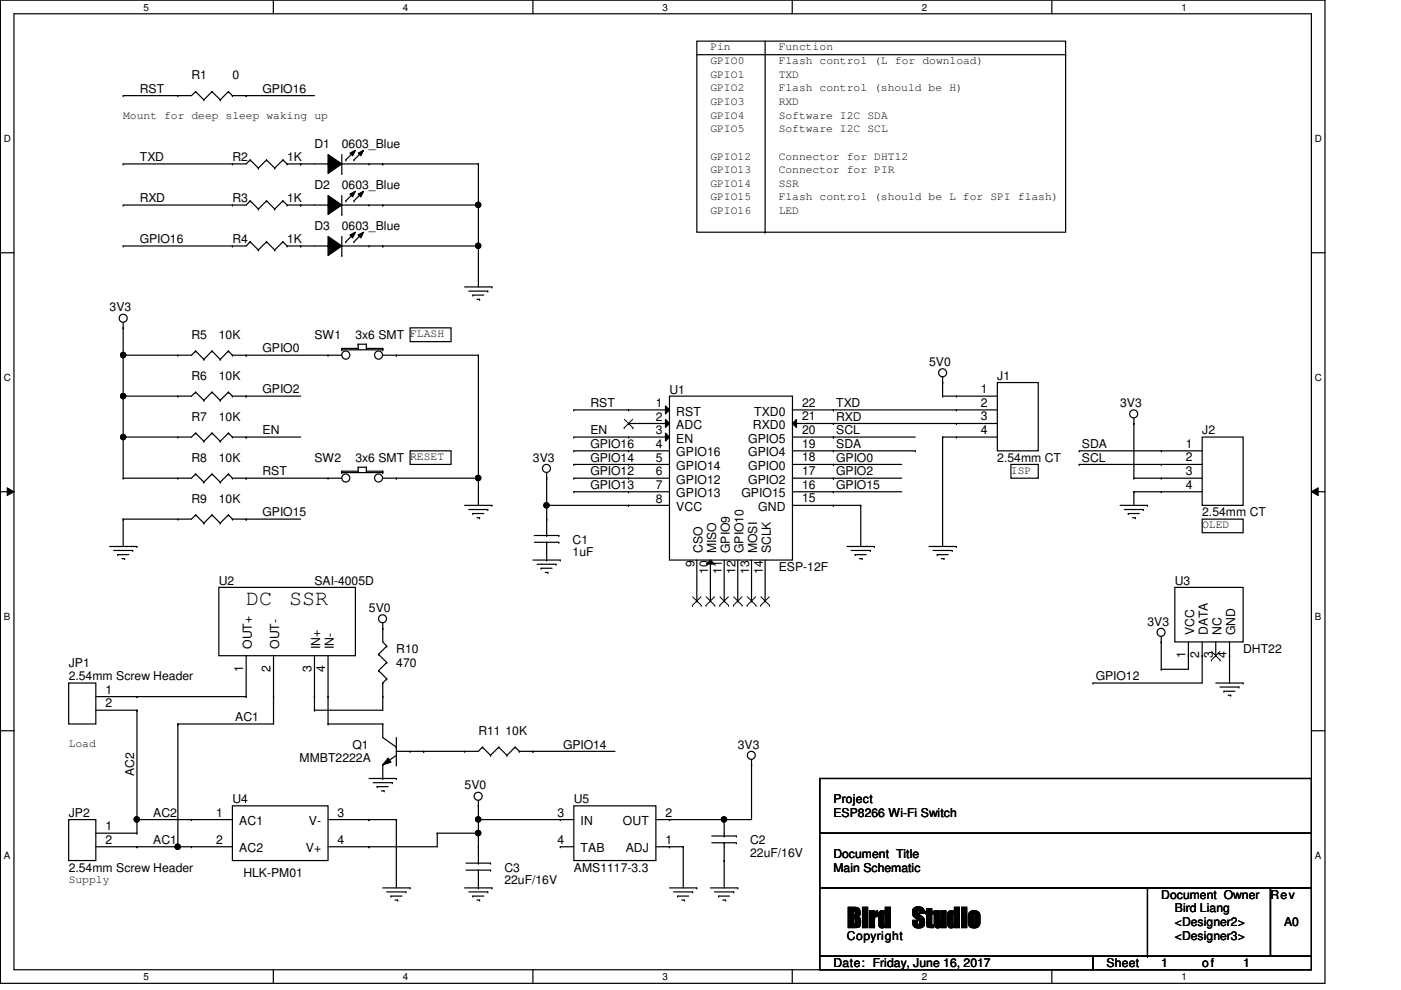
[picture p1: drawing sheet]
<svg xmlns="http://www.w3.org/2000/svg" width="297mm" height="210mm" viewBox="0 0 297 210" stroke-linecap="round" stroke-linejoin="round" font-family="sans-serif">
<path d="M.1 0h280.8v208.5h-280.8zM3 2.9h275v202.7h-275z" fill="none" stroke="#000" stroke-width=".25"/>
<g fill="#fff">
<path d="M30.4 .3h1.2v2.4h-1.2z"/>
<path d="M30.4 205.9h1.2v2.3h-1.2z"/>
</g>
<path d="M58 0v2.9M58 205.6v2.9" fill="none" stroke="#000" stroke-width=".25"/>
<g fill="#fff">
<path d="M85.4 .3h1.2v2.4h-1.2z"/>
<path d="M85.4 205.9h1.2v2.3h-1.2z"/>
</g>
<path d="M113 0v2.9M113 205.6v2.9" fill="none" stroke="#000" stroke-width=".25"/>
<g fill="#fff">
<path d="M140.5 .3h1.1v2.4h-1.1z"/>
<path d="M140.5 205.9h1.1v2.3h-1.1z"/>
</g>
<path d="M168 0v2.9M168 205.6v2.9" fill="none" stroke="#000" stroke-width=".25"/>
<g fill="#fff">
<path d="M195.4 .3h1.2v2.4h-1.2z"/>
<path d="M195.4 205.9h1.2v2.3h-1.2z"/>
</g>
<path d="M223 0v2.9M223 205.6v2.9" fill="none" stroke="#000" stroke-width=".25"/>
<g fill="#fff">
<path d="M250.5 .3h1.1v2.4h-1.1z"/>
<path d="M250.5 205.9h1.1v2.3h-1.1z"/>
<path d="M.8 28.2h1.5v2.4h-1.5z"/>
<path d="M278.8 28.2h1.4v2.4h-1.4z"/>
<path d="M.8 78.9h1.5v2.3h-1.5z"/>
<path d="M278.8 78.9h1.4v2.3h-1.4z"/>
</g>
<path d="M.1 53.6h2.9M278 53.6h2.9" fill="none" stroke="#000" stroke-width=".25"/>
<g fill="#fff">
<path d="M.8 129.6h1.4v2.3h-1.4z"/>
<path d="M278.8 129.6h1.3v2.3h-1.3z"/>
</g>
<path d="M.1 104.3h2.9M278 104.3h2.9" fill="none" stroke="#000" stroke-width=".25"/>
<path d="M1.5 103.4l1.5 .9-1.5 .8zM278 104.3l1.5-.9v1.7z" fill="#000"/>
<path d="M1.5 103.4l1.5 .9-1.5 .8zM278 104.3l1.5-.9v1.7z" fill="none" stroke="#000" stroke-width=".21"/>
<g fill="#fff">
<path d="M.8 180.3h1.4v2.3h-1.4z"/>
<path d="M278.8 180.3h1.3v2.3h-1.3z"/>
</g>
<g fill="none" stroke="#000" stroke-width=".25">
<path d="M41.5 19.4h.1M41.5 19.4l-.9 .9h-14.5M41.5 19.4l1.7 1.8M45 19.4h.1M45 19.4l-1.8 1.8M45 19.4l1.7 1.8M48.4 19.4h.1M48.4 19.4l-1.7 1.8M48.4 19.4l.9 .9M147.7 8.7h78.2v40.5h-78.2zM147.7 11.6h78.2M162.2 8.7v40.5"/>
<path d="M225.9 11.6h.1M26.1 20.3h.1M26.1 34.8h.1M37.7 20.3h.1M43.2 21.2h.1M46.7 21.2h.1M49.3 20.3h.1M49.3 34.8h.1M49.3 20.3h17.4M52.2 20.3h.1M53 33.9h.1M53 33.9l-.8 .9h-26.1"/>
<path d="M53 33.9l1.8 1.7M54.8 35.6h.1M56.5 33.9h.1M56.5 33.9l-1.7 1.7M56.5 33.9l1.7 1.7M58.2 35.6h.1M60 33.9h.1M60 33.9l-1.8 1.7M60 33.9l.9 .9M60.9 34.8h.1M60.9 34.8h8.7M63.8 34.8h.1"/>
<path d="M69.6 32.8l2.9 2-2.9 2zM69.6 34.8h.1M72.5 36.8h.1M72.5 34.8h28.9M72.5 32.8v4M73.3 33.9h.1M74.2 32.5l1.1-.6-.5 1.1zM75.1 33.9h.1M75.1 32.2l-1.8 1.7M75.9 32.5l1.2-.6-.6 1.1zM76.8 32.2l-1.7 1.7M78.2 34.8h.1"/>
<path d="M81.1 34.8h.1M101.4 34.8h.1M101.4 34.8v26M26.1 52.2h.1M26.1 43.5h.1M49.3 52.2h.1M49.3 43.5h.1M53 51.3h.1M53 42.6h.1M53 51.3l-.8 .9h-26.1M53 42.6l-.8 .9h-26.1M53 51.3l1.8 1.7"/>
<path d="M53 42.6l1.8 1.7M54.8 53h.1M54.8 44.3h.1M56.5 51.3h.1M56.5 42.6h.1M56.5 51.3l-1.7 1.7M56.5 51.3l1.7 1.7M56.5 42.6l-1.7 1.7M56.5 42.6l1.7 1.7M58.2 53h.1M58.2 44.3h.1M60 51.3h.1"/>
<path d="M60 42.6h.1M60 51.3l-1.8 1.7M60 51.3l.9 .9M60 42.6l-1.8 1.7M60 42.6l.9 .9M60.9 52.2h.1M60.9 43.5h.1M60.9 52.2h8.7M60.9 43.5h8.7M63.8 43.5h.1M63.8 52.2h.1M69.6 41.4l2.9 2.1-2.9 2z"/>
<path d="M69.6 50.1l2.9 2.1-2.9 2zM69.6 43.5h.1M69.6 52.2h.1M72.5 45.5h.1M72.5 54.2h.1M72.5 52.2h28.9M72.5 43.5h28.9M72.5 41.4v4.1M72.5 50.1v4.1M73.3 42.6h.1M73.3 51.3h.1M74.2 41.1l1.1-.5-.5 1.1z"/>
<path d="M74.2 49.8l1.1-.6-.5 1.2zM75.1 42.6h.1M75.1 51.3h.1M75.1 40.9l-1.8 1.7M75.1 49.5l-1.8 1.8M75.9 41.1l1.2-.5-.6 1.1zM75.9 49.8l1.2-.6-.6 1.2zM76.8 40.9l-1.7 1.7M76.8 49.5l-1.7 1.8M78.2 43.5h.1M78.2 52.2h.1M81.1 52.2h.1"/>
<path d="M81.1 43.5h.1M101.4 52.2h.1M162.2 49.2h.1M26.1 69.5h.1M26.1 75.3h.1M26.1 68.4v33M37.7 75.3h.1M41.5 74.4h.1M41.5 74.4l-.9 .9h-14.5M41.5 74.4l1.7 1.8M43.2 76.2h.1M45 74.4h.1"/>
<path d="M45 74.4l-1.8 1.8M45 74.4l1.7 1.8M46.7 76.2h.1M48.4 74.4h.1M48.4 74.4l-1.7 1.8M48.4 74.4l.9 .9M49.3 75.3h.1M49.3 75.3h23.2M52.2 75.3h.1M69.6 75.3h.1M72.5 73.9h.1M72.5 74.2h.1"/>
<path d="M72.5 73.9v.3M72.5 74.2h8.6M72.5 73.9h3.4M75.9 73h.1M75.9 73.9h.1M75.9 73h1.8M75.9 73v.9M77.7 73.9h.1M77.7 73h.1M77.7 73.9h3.4M77.7 73v.9M81.1 74.2h.1"/>
<path d="M81.1 73.9h.1M81.1 75.3h20.3M81.1 73.9v.3M84 75.3h.1M86.9 69.5h8.7v2.9h-8.7zM98.5 60.8h5.8M99.4 61.7h4M100.2 62.6h.1M100.2 62.6h2.4M101.1 63.5h.6M101.4 75.3h.1M101.4 75.3v31.8"/>
<path d="M101.7 63.5h.1M103.4 61.7h.1M104.3 60.8h.1M199.9 79.9v4.1M26.1 92.7h.1M26.1 84h.1M37.7 84h.1M37.7 92.7h.1M41.5 83.1h.1M41.5 91.8h.1M41.5 91.8l-.9 .9h-14.5M41.5 83.1l-.9 .9h-14.5"/>
<path d="M41.5 83.1l1.7 1.8M41.5 91.8l1.7 1.8M43.2 84.9h.1M43.2 93.6h.1M45 83.1h.1M45 91.8h.1M45 83.1l-1.8 1.8M45 83.1l1.7 1.8M45 91.8l-1.8 1.8M45 91.8l1.7 1.8M46.7 84.9h.1M46.7 93.6h.1"/>
<path d="M48.4 83.1h.1M48.4 91.8h.1M48.4 83.1l-1.7 1.8M48.4 83.1l.9 .9M48.4 91.8l-1.7 1.8M48.4 91.8l.9 .9M49.3 84h.1M49.3 92.7h.1M49.3 92.7h14.5M49.3 84h14.5M52.2 84h.1M52.2 92.7h.1"/>
<path d="M72.5 99.9h.1M72.5 99.9v.3M72.5 99.9h3.4M75.9 99.1h.1M75.9 99.9h.1M75.9 99.1v.8M75.9 99.1h1.8M77.7 99.9h.1M77.7 99.1h.1M77.7 99.1v.8M77.7 99.9h3.4M81.1 99.9h.1"/>
<path d="M81.1 99.9v.3M86.9 95.6h8.7v2.9h-8.7zM121.7 86.9h.1M121.7 92.7h.1M121.7 95.6h.1M121.7 98.5h.1M121.7 95.6h20.2M121.7 98.5h20.2M121.7 86.9h20.2M121.7 92.7h20.2M133.3 86.9h.1M133.3 89.8h.1"/>
<path d="M133.3 92.7h.1M133.3 98.5h.1M133.3 95.6h.1M133.3 89.8h8.6M141.1 86.1l.8 .8-.8 .9zM141.1 88.9l.8 .9-.8 .8zM141.1 91.8l.8 .9-.8 .8zM141.9 84h26.1v34.7h-26.1zM168 89.8l.9-.9v1.7zM168 95.6h26.1M168 98.5h23.2M168 86.9h43.5"/>
<path d="M168 92.7h26.1M168 89.8h43.5M176.7 98.5h.1M176.7 86.9h.1M176.7 89.8h.1M176.7 92.7h.1M176.7 95.6h.1M194.1 95.6h.1M199.9 84h.1M199.9 81.1h.1M199.9 92.7h.1M199.9 92.7h11.6"/>
<path d="M199.9 84h11.6M199.9 92.7v23.2M202.8 84h.1M202.8 86.9h.1M202.8 89.8h.1M202.8 92.7h.1M211.5 81.1h8.6v14.5h-8.6zM214.3 98.5h5.8v2.9h-5.8zM228.8 95.6h.1M228.8 98.5h.1M228.8 95.6h26.1M228.8 98.5h26.1"/>
<path d="M240.4 89.8h.1M240.4 88.6v12.8M246.2 95.6h.1M246.2 98.5h.1M254.9 92.7h8.7v14.4h-8.7zM23.2 115.9h5.8M24.1 116.7h4M25 117.6h.1M25 117.6h2.3M25.8 118.4h.6M26.1 101.4h.1M26.1 110.1h.1"/>
<path d="M26.1 110.1v5.8M26.4 118.4h.1M28.1 116.7h.1M29 115.9h.1M37.7 110.1h.1M37.7 101.4h.1M41.5 109.2h.1M41.5 100.5h.1M41.5 100.5l-.9 .9h-14.5M41.5 109.2l-.9 .9h-14.5M41.5 109.2l1.7 1.7M41.5 100.5l1.7 1.7"/>
<path d="M43.2 110.9h.1M43.2 102.2h.1M45 109.2h.1M45 100.5h.1M45 109.2l-1.8 1.7M45 109.2l1.7 1.7M45 100.5l-1.8 1.7M45 100.5l1.7 1.7M46.7 110.9h.1M46.7 102.2h.1M48.4 109.2h.1M48.4 100.5h.1"/>
<path d="M48.4 109.2l-1.7 1.7M48.4 109.2l.9 .9M48.4 100.5l-1.7 1.7M48.4 100.5l.9 .9M49.3 110.1h.1M49.3 101.4h.1M49.3 101.4h23.2M49.3 110.1h14.5M52.2 101.4h.1M52.2 110.1h.1M69.6 101.4h.1M72.5 100.2h.1"/>
<path d="M72.5 100.2h8.6M81.1 100.2h.1M81.1 101.4h20.3M84 101.4h.1M98.5 107.1h5.8M99.4 108h4M100.2 108.9h.1M100.2 108.9h2.4M101.1 109.8h.6M101.4 101.4h.1M101.7 109.8h.1M103.4 108h.1"/>
<path d="M104.3 107.1h.1M113 118.7h5.8M113.3 115h5.2M113.3 113.5h5.2M113.9 119.6h4M115.9 107.1h.1M115.9 110.1h.1M115.9 101.4h.1M115.9 113.5h.1M115.9 115h.1M115.9 118.7h.1M115.9 107.1h26"/>
<path d="M115.9 100.2v13.3M115.9 115v3.7M117.9 119.6h.1M118.5 115h.1M118.5 113.5h.1M118.8 118.7h.1M121.7 101.4h.1M121.7 104.3h.1M121.7 101.4h20.2M121.7 104.3h20.2M133.3 107.1h.1M133.3 101.4h.1"/>
<path d="M133.3 104.3h.1M147.7 118.7v8.7M149.8 119.6l.8-.9 .9 .9zM150.6 118.7v8.7M153.5 118.7v8.7M156.4 118.7v8.7M159.3 118.7v8.7M162.2 118.7v8.7M168 107.1h14.5M168 101.4h23.2M168 104.3h23.2M176.7 107.1h.1"/>
<path d="M176.7 101.4h.1M176.7 104.3h.1M179.6 115.9h5.8M180.5 116.7h4M181.3 117.6h.1M181.3 117.6h2.3M182.2 118.4h.6M182.5 107.1h.1M182.5 107.1v8.8M182.8 118.4h.1M184.5 116.7h.1M185.4 115.9h.1"/>
<path d="M197 115.9h5.8M197.8 116.7h4.1M198.7 117.6h.1M198.7 117.6h2.3M199.6 118.4h.5M200.1 118.4h.1M201.9 116.7h.1M202.8 115.9h.1M237.5 107.1h5.8M238.4 108h4M239.2 108.9h.1M239.2 108.9h2.4"/>
<path d="M240.1 109.8h.6M240.4 104.3h.1M240.4 101.4h.1M240.4 101.4h14.5M240.4 104.3h14.5M240.4 104.3v2.8M240.7 109.8h.1M242.4 108h.1M243.3 107.1h.1M246.2 101.4h.1M246.2 104.3h.1M254.9 110.1h8.7v2.8h-8.7z"/>
<path d="M46.4 124.5h28.9v14.5h-28.9zM52.2 139v8.7M58 139v14.5h-20.3M66.7 139v11.6M69.6 139v14.5M80.3 138.7h.1M80.3 138.7l1.7 1.8M81.1 133.2h.1M81.1 132.1v4l.9 .9M82 137h.1M82 137l-1.7 1.7M114.7 120.5h.1"/>
<path d="M114.7 120.5h2.3M115.6 121.4h.6M116.2 121.4h.1M147.7 127.4h.1M150.6 127.4h.1M153.5 127.4h.1M156.4 127.4h.1M159.3 127.4h.1M162.2 127.4h.1M246.2 136.1h.1M246.2 135v6.9M249.1 124.5h14.5v11.6h-14.5z"/>
<path d="M252 139h.1M252 136.1v5.8h-5.8M254.9 139h.1M254.9 136.1v8.7h-23.2M257.8 139h.1M257.8 136.1v2.9M260.7 139h.1M260.7 136.1v8.7M.1 154.9h2.9M14.6 144.8h5.7v8.7h-5.7zM20.3 147.7h31.9M20.3 150.6h8.7"/>
<path d="M29 147.7h.1M29 150.6h.1M29 150.6v26.1M37.7 153.5h.1M37.7 153.5v26M52.2 147.7h.1M58 147.7h.1M66.7 147.7h.1M66.7 150.6h.1M69.6 147.7h.1M69.6 153.5h.1M69.6 153.5h11.5"/>
<path d="M80.3 142.2h.1M80.3 142.2l1.7 1.7M81.1 147.7h.1M81.1 144.8h.1M81.1 153.5h.1M81.1 144.8v5.8h-14.4M81.1 153.5v2.9l2.9 2M82 140.5h.1M82 143.9h.1M82 140.5l-1.7 1.7M82 143.9l-.9 .9M84 158.4h.1"/>
<path d="M84 156.4v5.8M86.9 159.3h.1M89.8 159.3h.1M98.5 159.3h.1M102.3 158.4h.1M102.3 158.4l-.9 .9h-17.4M102.3 158.4l1.7 1.7M105.7 158.4h.1M105.7 158.4l-1.7 1.7M105.7 158.4l1.8 1.7M109.2 158.4h.1M109.2 158.4l-1.7 1.7"/>
<path d="M109.2 158.4l.9 .9M110.1 159.3h.1M110.1 159.3h20.3M113 159.3h.1M231.7 144.8h.1M246.2 141.9h.1M257.8 144.8h5.8M258.7 145.7h4M259.5 146.6h.1M259.5 146.6h2.3M260.4 147.4h.5M260.9 147.4h.1"/>
<path d="M262.7 145.7h.1M263.6 144.8h.1M278 154.9h2.9M14.6 173.8h5.7v8.7h-5.7zM20.3 179.5h29M20.3 176.7h8.7M29 179.5h.1M29 173.8h.1M29 176.7h.1M29 173.8h20.3M37.7 179.5h.1M40.6 173.8h.1"/>
<path d="M40.6 179.5h.1M49.3 170.9h20.3v11.6h-20.3zM69.6 173.8h14.4M78.2 173.8h.1M78.2 179.5h.1M78.2 165.1h5.8M79.1 165.9h4.1M80 166.8h.1M80 166.8h2.3M80.9 167.7h.5M81.1 162.2h.1M81.1 165.1h.1"/>
<path d="M81.1 162.2v2.9M81.4 167.7h.1M82.3 160.7l.6 .9-1.8 .6zM83.2 165.9h.1M84 173.8h.1M84 165.1h.1M84 162.2h.1M84 173.8v14.5M84 160.1l-2.9 2.1M92.7 176.7h.1M92.7 176.7v2.8h-23.1M92.7 176.7h8.7"/>
<path d="M101.4 170.9h.1M101.4 173.8h.1M101.4 176.7h.1M101.4 179.5h.1M101.4 173.8h20.3M101.4 169.7v13.3M104 160.1h.1M107.5 160.1h.1M118.8 173.8h.1M118.8 179.5h.1M118.8 179.5h2.9M121.7 170.9h17.4v11.6h-17.4z"/>
<path d="M139.1 179.5h5.8M141.9 179.5h.1M141.9 173.8h.1M144.9 179.5h.1M144.9 179.5v8.8M150.9 178.7h5.2M150.9 177.2h5.2M153.5 173.8h.1M153.5 177.2h.1M153.5 178.7h.1M153.5 173.8v3.4M153.5 178.7v9.6"/>
<path d="M156.1 178.7h.1M156.1 177.2h.1M159.3 162.2h.1M159.3 161v12.8h-20.2M173.8 176.7h104.2v11.6h-104.2zM173.8 165.1h104.2v11.6h-104.2zM81.1 188.3h5.8M82 189.1h4.1M82.9 190h.1M82.9 190h2.3M83.7 190.8h.6M84.3 190.8h.1"/>
<path d="M86.1 189.1h.1M86.9 188.3h.1M98.5 188.3h5.8M98.8 184.5h5.2M98.8 183h5.2M99.4 189.1h4M100.2 190h.1M100.2 190h2.4M101.1 190.8h.6M101.4 183h.1M101.4 184.5h.1M101.4 188.3h.1"/>
<path d="M101.4 184.5v3.8M101.7 190.8h.1M103.4 189.1h.1M104 184.5h.1M104 183h.1M104.3 188.3h.1M141.9 188.3h5.8M142.8 189.1h4.1M143.7 190h.1M143.7 190h2.3M144.6 190.8h.5M145.1 190.8h.1"/>
<path d="M146.9 189.1h.1M147.7 188.3h.1M150.6 188.3h5.8M151.5 189.1h4.1M152.4 190h.1M152.4 190h2.3M153.2 190.8h.6M153.5 182.5h.1M153.8 190.8h.1M155.6 189.1h.1M156.4 188.3h.1M173.8 188.3h95.6v14.4h-95.6z"/>
<path d="M243.3 188.3v14.4M269.4 188.3h8.6v14.4h-8.6zM173.8 202.7h57.9v2.9h-57.9zM231.7 202.7h46.3v2.9h-46.3zM243.3 202.7h.1"/>
<circle cx="101.4" cy="52.1" r=".56"/>
<circle cx="101.4" cy="43.4" r=".56"/>
<circle cx="26.1" cy="75.3" r=".56"/>
<circle cx="26.1" cy="67.5" r=".85"/>
<circle cx="73.3" cy="75.3" r=".86"/>
<circle cx="80.2" cy="75.3" r=".86"/>
<circle cx="199.8" cy="79" r=".85"/>
<circle cx="26.1" cy="92.7" r=".56"/>
<circle cx="26.1" cy="84" r=".56"/>
<circle cx="115.9" cy="99.3" r=".85"/>
<circle cx="240.4" cy="87.8" r=".85"/>
<circle cx="73.3" cy="101.3" r=".85"/>
<circle cx="80.3" cy="101.3" r=".85"/>
<circle cx="101.4" cy="101.3" r=".56"/>
<circle cx="115.9" cy="107.1" r=".56"/>
<circle cx="81.1" cy="131.2" r=".85"/>
<circle cx="246.2" cy="134.1" r=".85"/>
<circle cx="29" cy="173.7" r=".56"/>
<circle cx="37.7" cy="179.5" r=".56"/>
<circle cx="101.4" cy="176.6" r=".56"/>
<circle cx="101.4" cy="173.7" r=".56"/>
<circle cx="101.4" cy="168.8" r=".85"/>
<circle cx="153.5" cy="173.7" r=".56"/>
<circle cx="159.3" cy="160.1" r=".85"/>
</g>
<g fill="#000">
<path d="M141.1 86.1l.8 .8-.8 .9zM141.1 88.9l.8 .9-.8 .8zM141.1 91.8l.8 .9-.8 .8zM168 89.8l.9-.9v1.7zM149.8 119.6l.8-.9 .9 .9zM82.3 160.7l.6 .9-1.8 .6z"/>
<path d="M69.6 32.8l2.9 2-2.9 2z" fill-rule="evenodd"/>
<path d="M74.2 32.5l1.1-.6-.5 1.1z" fill-rule="evenodd"/>
<path d="M75.9 32.5l1.2-.6-.6 1.1z" fill-rule="evenodd"/>
<path d="M69.6 41.4l2.9 2.1-2.9 2z" fill-rule="evenodd"/>
<path d="M69.6 50.1l2.9 2.1-2.9 2z" fill-rule="evenodd"/>
<path d="M74.2 41.1l1.1-.5-.5 1.1z" fill-rule="evenodd"/>
<path d="M74.2 49.8l1.1-.6-.5 1.2z" fill-rule="evenodd"/>
<path d="M75.9 41.1l1.2-.5-.6 1.1z" fill-rule="evenodd"/>
<path d="M75.9 49.8l1.2-.6-.6 1.2z" fill-rule="evenodd"/>
<circle cx="101.4" cy="52.1" r=".56"/>
<circle cx="101.4" cy="43.4" r=".56"/>
<circle cx="26.1" cy="75.3" r=".56"/>
<circle cx="26.1" cy="92.7" r=".56"/>
<circle cx="26.1" cy="84" r=".56"/>
<circle cx="101.4" cy="101.3" r=".56"/>
<circle cx="115.9" cy="107.1" r=".56"/>
<circle cx="29" cy="173.7" r=".56"/>
<circle cx="37.7" cy="179.5" r=".56"/>
<circle cx="101.4" cy="176.6" r=".56"/>
<circle cx="101.4" cy="173.7" r=".56"/>
<circle cx="153.5" cy="173.7" r=".56"/>
</g>
<g fill="none" stroke="#000" stroke-width=".21">
<path d="M132.3 90.7h.1M132.4 88.9l1.8 1.8M134.2 88.9l-1.9 1.8M134.2 90.7h.1M146.8 128.4h.1M146.9 126.5l1.8 1.9M148.6 126.5l-1.8 1.9M148.7 128.4h.1M149.7 128.4h.1M149.7 126.5l1.8 1.9M151.5 126.5l-1.8 1.9M151.5 128.4h.1"/>
<path d="M152.6 128.4h.1M152.7 126.5l1.8 1.9M154.4 126.5l-1.8 1.9M154.5 128.4h.1M155.5 128.4h.1M155.5 126.5l1.8 1.9M157.3 126.5l-1.8 1.9M157.3 128.4h.1M158.4 128.4h.1M158.5 126.5l1.8 1.9M160.2 126.5l-1.8 1.9M160.3 128.4h.1"/>
<path d="M161.3 128.4h.1M161.3 126.5l1.8 1.9M163.1 126.5l-1.8 1.9M163.1 128.4h.1M256.8 140h.1M256.9 138.1l1.8 1.9M258.7 138.1l-1.9 1.9M258.7 140h.1"/>
</g>
<g font-size="5.5">
<text x="179.6" y="196.7">Bird</text>
<text x="193.3" y="196.7">Studio</text>
</g>
<g font-size="4.6">
<text x="52.2" y="128.2">DC</text>
<text x="61.3" y="128.2">SSR</text>
</g>
<g font-size="2.6">
<text x="40.6" y="16.8">R1</text>
<text x="49.3" y="16.8">0</text>
<text x="29.6" y="19.7">RST</text>
<text x="55.7" y="19.7">GPIO16</text>
<text x="29.6" y="34.2">TXD</text>
<text x="49.3" y="34.2">R2</text>
<text x="60.9" y="34.2">1K</text>
<text x="66.7" y="31.3">D1</text>
<text x="72.5" y="31.3">0603_Blue</text>
<text x="66.7" y="40">D2</text>
<text x="72.5" y="40">0603_Blue</text>
<text x="29.6" y="42.9">RXD</text>
<text x="49.3" y="42.9">R3</text>
<text x="60.9" y="42.9">1K</text>
<text x="29.6" y="51.6">GPIO16</text>
<text x="49.3" y="51.6">R4</text>
<text x="60.9" y="51.6">1K</text>
<text x="66.7" y="48.7">D3</text>
<text x="72.5" y="48.7">0603_Blue</text>
<text x="23.2" y="66">3V3</text>
<text x="40.6" y="71.8">R5</text>
<text x="46.4" y="71.8">10K</text>
<text x="66.7" y="71.8">SW1</text>
<text x="75.4" y="71.8">3x6 SMT</text>
<text x="55.7" y="74.7">GPIO0</text>
<text x="197" y="77.6">5V0</text>
<text x="40.6" y="80.5">R6</text>
<text x="46.4" y="80.5">10K</text>
<text x="55.7" y="83.4">GPIO2</text>
<text x="141.9" y="83.4">U1</text>
<text x="208" y="83.4">1</text>
<text x="211.5" y="80.5">J1</text>
<text x="40.6" y="89.2">R7</text>
<text x="46.4" y="89.2">10K</text>
<text x="125.2" y="86.3">RST</text>
<text x="139.1" y="86.3">1</text>
<text x="139.1" y="89.2">2</text>
<text x="143.4" y="88.1">RST</text>
<text x="159.9" y="88.1">TXD0</text>
<text x="170" y="86.3">22</text>
<text x="170" y="89.2">21</text>
<text x="177.3" y="86.3">TXD</text>
<text x="177.3" y="89.2">RXD</text>
<text x="208" y="86.3">2</text>
<text x="208" y="89.2">3</text>
<text x="237.5" y="86.3">3V3</text>
<text x="55.7" y="92.1">EN</text>
<text x="125.2" y="92.1">EN</text>
<text x="125.2" y="95">GPIO16</text>
<text x="139.1" y="92.1">3</text>
<text x="139.1" y="95">4</text>
<text x="143.4" y="91">ADC</text>
<text x="143.4" y="93.9">EN</text>
<text x="158.6" y="93.9">GPIO5</text>
<text x="159.6" y="91">RXD0</text>
<text x="170" y="95">19</text>
<text x="170" y="92">20</text>
<text x="177.3" y="95">SDA</text>
<text x="177.3" y="92.1">SCL</text>
<text x="208" y="92">4</text>
<text x="229.4" y="95">SDA</text>
<text x="251.4" y="95">1</text>
<text x="254.9" y="92.1">J2</text>
<text x="40.6" y="97.9">R8</text>
<text x="46.4" y="97.9">10K</text>
<text x="55.7" y="100.8">RST</text>
<text x="66.7" y="97.9">SW2</text>
<text x="75.4" y="97.9">3x6 SMT</text>
<text x="113" y="97.9">3V3</text>
<text x="125.2" y="97.9">GPIO14</text>
<text x="125.2" y="100.8">GPIO12</text>
<text x="139.1" y="97.9">5</text>
<text x="139.1" y="100.8">6</text>
<text x="143.4" y="99.7">GPIO14</text>
<text x="143.4" y="96.8">GPIO16</text>
<text x="158.6" y="99.7">GPIO0</text>
<text x="158.6" y="96.8">GPIO4</text>
<text x="170" y="100.8">17</text>
<text x="170" y="97.8">18</text>
<text x="177.3" y="100.8">GPIO2</text>
<text x="177.3" y="97.9">GPIO0</text>
<text x="211.5" y="97.9">2.54mm CT</text>
<text x="229.4" y="97.9">SCL</text>
<text x="251.4" y="97.8">2</text>
<text x="251.4" y="100.8">3</text>
<text x="40.6" y="106.6">R9</text>
<text x="46.4" y="106.6">10K</text>
<text x="125.2" y="103.7">GPIO13</text>
<text x="139.1" y="103.7">7</text>
<text x="139.1" y="106.6">8</text>
<text x="143.4" y="102.6">GPIO12</text>
<text x="143.4" y="105.5">GPIO13</text>
<text x="157.2" y="105.5">GPIO15</text>
<text x="158.6" y="102.6">GPIO2</text>
<text x="170" y="103.6">16</text>
<text x="170" y="106.5">15</text>
<text x="177.3" y="103.7">GPIO15</text>
<text x="251.4" y="103.6">4</text>
<text x="55.7" y="109.5">GPIO15</text>
<text x="143.4" y="108.3">VCC</text>
<text x="160.7" y="108.3">GND</text>
<text x="254.9" y="109.5">2.54mm CT</text>
<text x="121.4" y="115.3">C1</text>
<text x="121.4" y="117.9">1uF</text>
<text x="149" y="117.3" transform="rotate(-90 149 117.3)">CSO</text>
<text x="151.8" y="117.3" transform="rotate(-90 151.8 117.3)">MISO</text>
<text x="154.8" y="117.3" transform="rotate(-90 154.8 117.3)">GPIO9</text>
<text x="157.6" y="117.3" transform="rotate(-90 157.6 117.3)">GPIO10</text>
<text x="160.6" y="117.3" transform="rotate(-90 160.6 117.3)">MOSI</text>
<text x="163.4" y="117.3" transform="rotate(-90 163.4 117.3)">SCLK</text>
<text x="46.4" y="124">U2</text>
<text x="66.7" y="124">SAI-4005D</text>
<text x="147.3" y="120.2" transform="rotate(-90 147.3 120.2)">9</text>
<text x="150.2" y="121.6" transform="rotate(-90 150.2 121.6)">10</text>
<text x="153" y="121.6" transform="rotate(-90 153 121.6)">11</text>
<text x="156" y="121.6" transform="rotate(-90 156 121.6)">12</text>
<text x="158.8" y="121.6" transform="rotate(-90 158.8 121.6)">13</text>
<text x="161.8" y="121.6" transform="rotate(-90 161.8 121.6)">14</text>
<text x="165.1" y="121.1">ESP-12F</text>
<text x="249.1" y="124">U3</text>
<text x="78.2" y="129.8">5V0</text>
<text x="53.4" y="137.6" transform="rotate(-90 53.4 137.6)">OUT+</text>
<text x="59.2" y="137.6" transform="rotate(-90 59.2 137.6)">OUT-</text>
<text x="67.9" y="137.6" transform="rotate(-90 67.9 137.6)">IN+</text>
<text x="70.8" y="137.6" transform="rotate(-90 70.8 137.6)">IN-</text>
<text x="243.3" y="132.7">3V3</text>
<text x="253.2" y="134.7" transform="rotate(-90 253.2 134.7)">VCC</text>
<text x="256.1" y="134.7" transform="rotate(-90 256.1 134.7)">DATA</text>
<text x="259" y="134.7" transform="rotate(-90 259 134.7)">NC</text>
<text x="261.9" y="134.7" transform="rotate(-90 261.9 134.7)">GND</text>
<text x="14.6" y="141.4">JP1</text>
<text x="51.6" y="142.5" transform="rotate(-90 51.6 142.5)">1</text>
<text x="57.4" y="142.5" transform="rotate(-90 57.4 142.5)">2</text>
<text x="66" y="142.5" transform="rotate(-90 66 142.5)">3</text>
<text x="68.9" y="142.5" transform="rotate(-90 68.9 142.5)">4</text>
<text x="84" y="138.4">R10</text>
<text x="84" y="141.4">470</text>
<text x="251.3" y="139.6" transform="rotate(-90 251.3 139.6)">1</text>
<text x="254.3" y="139.6" transform="rotate(-90 254.3 139.6)">2</text>
<text x="257.1" y="139.6" transform="rotate(-90 257.1 139.6)">3</text>
<text x="260.1" y="139.6" transform="rotate(-90 260.1 139.6)">4</text>
<text x="263.6" y="138.4">DHT22</text>
<text x="14.6" y="144.2">2.54mm Screw Header</text>
<text x="22.3" y="147.1">1</text>
<text x="22.3" y="149.9">2</text>
<text x="232.3" y="144.2">GPIO12</text>
<text x="49.9" y="152.9">AC1</text>
<text x="101.4" y="155.8">R11 10K</text>
<text x="63.5" y="161.6">MMBT2222A</text>
<text x="74.8" y="158.7">Q1</text>
<text x="119.4" y="158.7">GPIO14</text>
<text x="156.4" y="158.7">3V3</text>
<text x="28.4" y="164.5" transform="rotate(-90 28.4 164.5)">AC2</text>
<text x="98.5" y="167.4">5V0</text>
<text x="14.6" y="173.2">JP2</text>
<text x="32.5" y="173.2">AC2</text>
<text x="45.8" y="173.1">1</text>
<text x="49.3" y="170.3">U4</text>
<text x="71.6" y="173.1">3</text>
<text x="118.2" y="173.1">3</text>
<text x="121.7" y="170.3">U5</text>
<text x="141.1" y="173.1">2</text>
<text x="176.7" y="173.2">ESP8266 Wi-Fi Switch</text>
<text x="176.7" y="170.3">Project</text>
<text x="22.3" y="176">1</text>
<text x="22.3" y="178.9">2</text>
<text x="32.5" y="178.9">AC1</text>
<text x="45.8" y="178.9">2</text>
<text x="50.7" y="175">AC1</text>
<text x="65.5" y="175">V-</text>
<text x="71.6" y="178.9">4</text>
<text x="118.2" y="178.9">4</text>
<text x="123.1" y="175">IN</text>
<text x="132.1" y="175">OUT</text>
<text x="141.1" y="178.9">1</text>
<text x="159" y="179">C2</text>
<text x="14.6" y="184.8">2.54mm Screw Header</text>
<text x="50.7" y="180.7">AC2</text>
<text x="51.6" y="185.9">HLK-PM01</text>
<text x="64.9" y="180.7">V+</text>
<text x="106.9" y="184.8">C3</text>
<text x="121.7" y="184.8">AMS1117-3.3</text>
<text x="123.1" y="180.7">TAB</text>
<text x="132.7" y="180.7">ADJ</text>
<text x="159" y="181.6">22uF/16V</text>
<text x="176.7" y="184.8">Main Schematic</text>
<text x="176.7" y="181.9">Document Title</text>
<text x="106.9" y="187.4">22uF/16V</text>
<text x="246.2" y="190.6">Document Owner</text>
<text x="269.4" y="190.6">Rev</text>
<text x="249.1" y="193.5">Bird Liang</text>
<text x="249.1" y="196.3">&lt;Designer2&gt;</text>
<text x="272.2" y="196.3">A0</text>
<text x="179.6" y="199.3">Copyright</text>
<text x="249.1" y="199.3">&lt;Designer3&gt;</text>
<text x="176.7" y="205.1">Date: Friday, June 16, 2017</text>
<text x="234.6" y="205.1">Sheet</text>
<text x="246.2" y="205.1">1</text>
<text x="254.9" y="205.1">of</text>
<text x="263.6" y="205.1">1</text>
</g>
<g font-size="2.4">
<text x="150.6" y="10.7">Pin</text>
<text x="165.1" y="10.7">Function</text>
<text x="150.6" y="13.5">GPIO0</text>
<text x="150.6" y="16.5">GPIO1</text>
<text x="165.1" y="13.5">Flash control (L for download)</text>
<text x="165.1" y="16.5">TXD</text>
<text x="150.6" y="19.3">GPIO2</text>
<text x="150.6" y="22.2">GPIO3</text>
<text x="165.1" y="19.3">Flash control (should be H)</text>
<text x="165.1" y="22.2">RXD</text>
<text x="26.1" y="25.1">Mount for deep sleep waking up</text>
<text x="150.6" y="25.1">GPIO4</text>
<text x="150.6" y="28">GPIO5</text>
<text x="165.1" y="25.1">Software I2C SDA</text>
<text x="165.1" y="28">Software I2C SCL</text>
<text x="150.6" y="33.8">GPIO12</text>
<text x="165.1" y="33.8">Connector for DHT12</text>
<text x="150.6" y="36.7">GPIO13</text>
<text x="150.6" y="39.6">GPIO14</text>
<text x="165.1" y="36.7">Connector for PIR</text>
<text x="165.1" y="39.6">SSR</text>
<text x="150.6" y="42.5">GPIO15</text>
<text x="150.6" y="45.4">GPIO16</text>
<text x="165.1" y="42.5">Flash control (should be L for SPI flash)</text>
<text x="165.1" y="45.4">LED</text>
<text x="86.9" y="71.5">FLASH</text>
<text x="86.9" y="97.5">RESET</text>
<text x="214.3" y="100.4">ISP</text>
<text x="254.9" y="112">OLED</text>
<text x="14.6" y="158.3">Load</text>
<text x="14.6" y="187.3">Supply</text>
</g>
<g font-size="2.1">
<text x="30.4" y="2.2">5</text>
<text x="85.4" y="2.2">4</text>
<text x="140.5" y="2.2">3</text>
<text x="195.4" y="2.2">2</text>
<text x="250.5" y="2.2">1</text>
<text x=".8" y="30.1">D</text>
<text x="278.8" y="30.1">D</text>
<text x=".8" y="80.8">C</text>
<text x="278.8" y="80.8">C</text>
<text x=".8" y="131.5">B</text>
<text x="278.8" y="131.5">B</text>
<text x=".8" y="182.2">A</text>
<text x="278.8" y="182.2">A</text>
<text x="30.4" y="207.8">5</text>
<text x="85.4" y="207.8">4</text>
<text x="140.5" y="207.8">3</text>
<text x="195.4" y="207.8">2</text>
<text x="250.5" y="207.8">1</text>
</g>
</svg>
